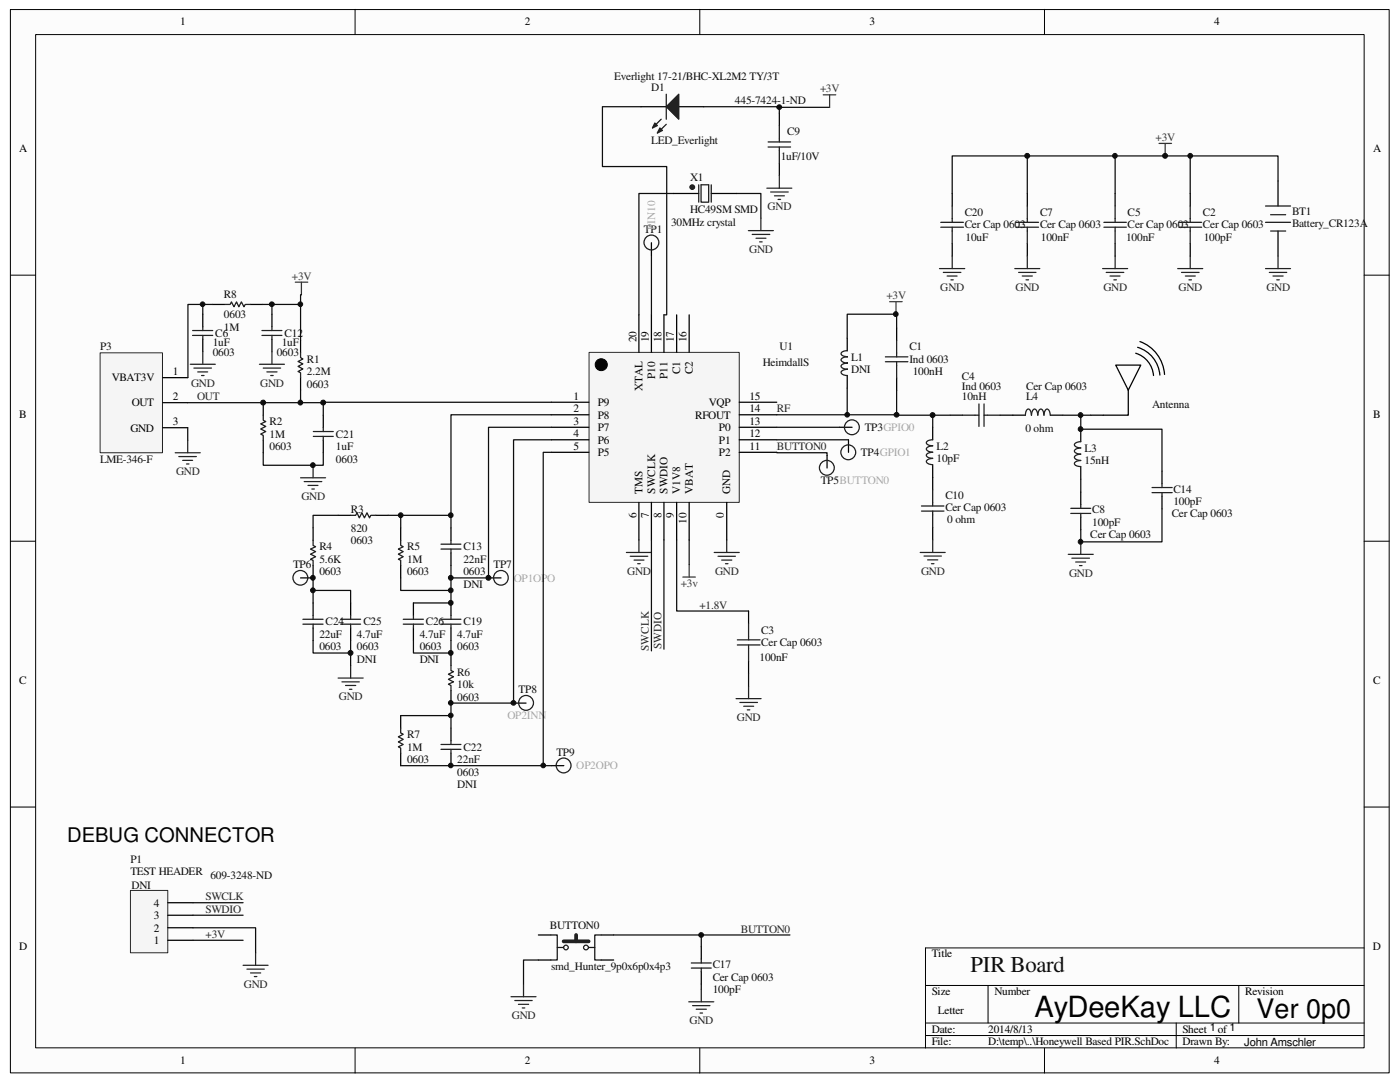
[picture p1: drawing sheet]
<svg xmlns="http://www.w3.org/2000/svg" width="279mm" height="216mm" viewBox="0 0 279 216" stroke-linecap="round" stroke-linejoin="round" font-family="sans-serif">
<path d="M2.1 1.9h275.1v212.2h-275.1z" fill="#fcfcfc"/>
<path d="M2.1 1.9h275.1v212.2h-275.1z" fill="none" stroke="#000" stroke-width=".2"/>
<path d="M7.2 6.9h265v202.2h-265z" fill="#fcfcfc"/>
<g fill="none" stroke="#000" stroke-width=".2">
<path d="M7.1 6.9h265.1v202.2h-265.1zM70.9 1.9v5M139.7 1.9v5M208.4 1.9v5M2.1 54.9h5M272.2 54.9h5M2.1 108h5M272.2 108h5M2.1 161h5M272.2 161h5M184.7 196.6h87.5M197.2 196.6v7.5"/>
<path d="M247.2 196.6v7.5M272.2 189.1h-87.5v20M70.9 209.1v5M139.7 209.1v5M184.7 204.1h87.5M184.7 206.6h87.5M208.4 209.1v5M234.7 204.1v5"/>
</g>
<path d="M169.1 67.5v2.5M169.1 75v2.5M178.9 65.4v2.5M178.9 75.4v2.5M149.4 121.9v2.5M149.4 131.9v2.5" fill="none" stroke="#000" stroke-width=".25"/>
<path d="M169.1 73.7a1.15 1.15 0 0 0-1.2 .6 1.11 1.11 0 0 0 1.2 .6M169.1 72.5a1.09 1.09 0 0 0-1.2 .6 1.1 1.1 0 0 0 1.2 .6M169.1 71.2a1.15 1.15 0 0 0-1.2 .6 1.11 1.11 0 0 0 1.2 .6M169.1 70a1.09 1.09 0 0 0-1.2 .6 1.1 1.1 0 0 0 1.2 .6M176.7 72.2h4.5M176.7 71.2h4.5M178.9 67.9v3.3M178.9 72.2v3.2M147.2 128.7h4.5M147.2 127.7h4.5M149.4 124.4v3.3M149.4 128.7v3.2" fill="none" stroke="#1c1c1c" stroke-width=".25"/>
<g fill="none" stroke="#262626" stroke-width=".25">
<path d="M149.4 46h4.9M150.1 46.8h3.5M150.9 47.5h2M151.6 48.3h.5M151.8 43.5v2.5M125 110.2h5M125.8 111h3.5M126.5 111.8h2M127.3 112.5h.5M127.5 107.7v2.5M142.5 110.2h5M143.3 111h3.5"/>
<path d="M144 111.8h2M144.8 112.5h.5M145 107.7v2.5M146.9 139.4h5M149.4 136.9v2.5M147.7 140.2h3.5M148.4 140.9h2M149.1 141.6h.5"/>
</g>
<path d="M177.5 60.2h2.5M178.8 60.2v2.5M136.3 115.1h2.5M137.5 112.6v2.5" fill="none" stroke="#393939" stroke-width=".25"/>
<path d="M134.4 38.6h-6.9v24.2M146.9 38.6h4.9v4.9M132.5 107.7v21.8M135 107.7v14.2h14.4M137.5 107.7v4.9M149.4 134.4v2.5" fill="none" stroke="#0e0e0e" stroke-width=".25"/>
<path d="M117.6 70.4h29.9v29.8h-29.9z" fill="#f5f5f5"/>
<path d="M117.6 70.3h29.9v29.9h-29.9z" fill="none" stroke="#262626" stroke-width=".2"/>
<g fill="none" stroke="#000" stroke-width=".25">
<path d="M127.5 62.8v7.5M130 62.8v7.5M132.5 62.8v7.5M135 62.8v7.5M137.5 62.8v7.5M225.2 77.9l-2.5-5h5l-2.5 5v4.9h-7.5M226.7 70.5a5 5 0 0 1 3.5 4.4M227 69.3a6.3 6.3 0 0 1 4.5 5.5M227.5 68.2a7.5 7.5 0 0 1 4.9 6.5M110 80.3h7.5M110 82.8h7.5M110 85.3h7.5"/>
<path d="M110 87.8h7.5M110 90.3h7.5M147.5 80.3h7.5M147.5 82.8h7.5M147.5 85.3h7.5M147.5 87.8h7.5M147.5 90.3h7.5M186.1 85.3v2.5M186.1 92.8v4.9M189.6 82.8h2.5M199.6 82.8h5M209.6 82.8h2.5"/>
<path d="M215.7 85.6v2.5M215.7 93.1v2.5M127.5 100.2v7.5M130 100.2v7.5M132.5 100.2v7.5M135 100.2v7.5M137.5 100.2v7.5M145 100.2v7.5M186.1 105.2v2.5M140 188.9v2.5M140 193.9v2.5"/>
</g>
<circle cx="120" cy="72.8" r="1.2" fill="#000"/>
<circle cx="120" cy="72.8" r="1.2" fill="none" stroke="#000" stroke-width=".2"/>
<path d="M130 50.9v11.9M169.1 77.5v5.3h-14.1M178.9 65.4v-2.7h-9.8v4.8M178.9 77.9v4.9M155 90.3h10.1v.6M169.1 82.8h17M189.6 82.8h-3.5v2.5M130 107.7v22.2" fill="none" stroke="#0e0e0e" stroke-width=".25"/>
<g fill="none" stroke="#1c1c1c" stroke-width=".25">
<path d="M186.1 91.5a1.15 1.15 0 0 0-1.2 .6 1.33 1.33 0 0 0 1.2 .6M186.1 90.3a1.09 1.09 0 0 0-1.2 .5 1.35 1.35 0 0 0 1.2 .6M186.1 89a1.15 1.15 0 0 0-1.2 .6 1.33 1.33 0 0 0 1.2 .6M186.1 87.8a1.09 1.09 0 0 0-1.2 .5 1.35 1.35 0 0 0 1.2 .6M186.1 97.7v3.3M192.1 82.8h3.3M195.4 80.6v4.5M196.4 82.8h3.2M196.4 80.6v4.5M204.6 82.8a1.09 1.09 0 0 1 .6-1.2 1.09 1.09 0 0 1 .6 1.2M205.9 82.8a1.15 1.15 0 0 1 .6-1.2 1.11 1.11 0 0 1 .6 1.2M207.1 82.8a1.09 1.09 0 0 1 .6-1.2 1.09 1.09 0 0 1 .6 1.2"/>
<path d="M208.4 82.8a1.15 1.15 0 0 1 .6-1.2 1.11 1.11 0 0 1 .6 1.2M215.7 91.9h-.1a1.09 1.09 0 0 0-1.2 .6 1.35 1.35 0 0 0 1.3 .6M215.7 90.6h-.1a1.15 1.15 0 0 0-1.2 .6 1.33 1.33 0 0 0 1.3 .7M215.7 89.4h-.1a1.09 1.09 0 0 0-1.2 .6 1.35 1.35 0 0 0 1.3 .6M215.7 88.1h-.1a1.15 1.15 0 0 0-1.2 .6 1.33 1.33 0 0 0 1.3 .7M183.9 101h4.5M183.9 102h4.5M186.1 102v3.2M138 193.2h3.9M138 192.2h3.9M140 191.4v.8M140 193.2v.7"/>
</g>
<path d="M183.6 110.2h5M184.4 111h3.5M185.1 111.7h2.1M185.9 112.5h.5M186.1 107.7v2.5" fill="none" stroke="#262626" stroke-width=".25"/>
<path d="M26.1 177.7h7.4v12.4h-7.4z" fill="#f5f5f5"/>
<path d="M26 177.7h7.5v12.4h-7.5z" fill="none" stroke="#262626" stroke-width=".2"/>
<path d="M134.4 38.6h5M141.9 38.6h5M33.5 187.6h5M33.5 185.1h5M33.5 182.6h5M33.5 180.1h5" fill="none" stroke="#000" stroke-width=".25"/>
<path d="M38.5 185.1h12.5v5M38.5 187.6h10M38.5 180.1h10M38.5 182.6h10" fill="none" stroke="#0e0e0e" stroke-width=".25"/>
<path d="M48.5 192.6h5M49.3 193.4h3.4M50 194.1h2M50.8 194.9h.5M51 190.1v2.5" fill="none" stroke="#262626" stroke-width=".25"/>
<path d="M139.4 36.9v3.4M139.9 36.9h1.5v3.4h-1.5zM141.9 36.9v3.4" fill="none" stroke="#1c1c1c" stroke-width=".25"/>
<circle cx="138.2" cy="37.3" r=".48" fill="#1c1c1c"/>
<circle cx="138.2" cy="37.3" r=".48" fill="none" stroke="#1c1c1c" stroke-width=".2"/>
<path d="M212.1 82.8h5.6M215.7 82.8v2.8h16.2v8.4M231.9 101.5v6.6h-16.2v-2.4" fill="none" stroke="#0e0e0e" stroke-width=".25"/>
<path d="M215.7 98.2v2.5M215.7 103.2v2.5" fill="none" stroke="#000" stroke-width=".25"/>
<path d="M213.7 101.4h4M213.7 102.4h4M215.7 100.7v.7M215.7 102.4v.8" fill="none" stroke="#1c1c1c" stroke-width=".25"/>
<path d="M213.2 110.6h5M213.9 111.4h3.5M214.7 112.1h2M215.4 112.9h.5M215.7 108.1v2.5" fill="none" stroke="#262626" stroke-width=".25"/>
<path d="M20 70.4h12.4v19.9h-12.4z" fill="#f5f5f5"/>
<path d="M20 70.4h12.4v19.9h-12.4z" fill="none" stroke="#262626" stroke-width=".2"/>
<g fill="none" stroke="#000" stroke-width=".25">
<path d="M127.9 21.3h5.1M135.5 21.3h5M155.5 22.6v2.5M155.5 32.6v2.5M190 38.6v2.5M205 38.6v2.5M222.5 38.6v2.5M237.5 38.6v2.5M255.1 36.1v5M190 48.6v2.5M205 48.6v2.5M222.5 48.6v2.5"/>
<path d="M237.5 48.6v2.5M255.1 46.1v5M32.5 75.4h5M60 67.9v2.5M60 75.4v2.5M32.5 80.3h5M32.5 85.3h5M52.5 80.3v2.5M52.5 87.8v2.5M64.5 82.8v2.5M64.5 87.8v2.5M62.5 105.3v2.5"/>
<path d="M62.5 112.8v2.5h-2.5M67.5 102.8h2.5M75 102.8h2.5M80 105.3v2.5M80 112.8v2.5M90 105.3v2.5M90 110.3v2.5M97.5 115.3h2.5M62.5 120.3v2.5M62.5 125.3v2.5M70 120.3v2.5M70 125.3v2.5"/>
<path d="M82.5 120.3v2.5M82.5 125.3v2.5M90 120.3v2.5M90 125.3v2.5M90 130.3v2.5M90 137.8v2.5M80 142.8v2.5M80 150.3v2.5M90 145.3v2.5M90 150.3v2.5M102.5 140.3h2.5M110 152.8h2.5"/>
<path d="M107.4 186.6h2.5M107.4 191.6h2.5M120 186.6h2.5M120 191.6h2.5"/>
</g>
<g fill="none" stroke="#1c1c1c" stroke-width=".25">
<path d="M153.3 28.3h4.5M153.3 29.3h4.5M155.5 25.1v3.2M155.5 29.3v3.3M187.7 45.3h4.6M187.7 44.4h4.6M190 41.1v3.3M190 45.3v3.3M202.8 45.3h4.5M202.8 44.4h4.5M205 41.1v3.3M205 45.3v3.3"/>
<path d="M220.3 45.3h4.5M220.3 44.4h4.5M222.5 41.1v3.3M222.5 45.3v3.3M235.3 45.3h4.5M235.3 44.4h4.5M237.5 41.1v3.3M237.5 45.3v3.3M252.6 44.4h5M252.6 41.1h5M253.6 42.8h3M253.6 46.1h3"/>
<path d="M60 70.4v1l.5 .2-1 .5 1 .5-1 .5 1 .5-1 .5 .5 .3v1M52.5 82.8v1.1l.5 .2-1 .5 1 .5-1 .5 1 .5-1 .5 .5 .3v.9M62.5 87.1h4M62.5 86.1h4M64.5 85.3v.8M64.5 87.1v.7M62.5 107.8v1l.5 .3-1 .5 1 .5-1 .5 1 .5-1 .5 .5 .2v1M70 102.8h1l.2-.5 .5 1 .5-1 .5 1 .5-1 .5 1 .3-.5h1M80 107.8v1l.5 .3-1 .5 1 .5-1 .5 1 .5-1 .5 .5 .2v1M88 109.6h4M88 108.6h4M90 107.8v.8"/>
<path d="M90 109.6v.7M60.5 124.5h4M60.5 123.6h4M62.5 122.8v.8M62.5 124.5v.8M68 124.5h4M68 123.6h4M70 122.8v.8M70 124.5v.8M80.5 124.5h4M80.5 123.6h4M82.5 122.8v.8"/>
<path d="M82.5 124.5v.8M88 124.5h4M88 123.6h4M90 132.8v1l.5 .2-1 .5 1 .5-1 .6 1 .5-1 .4 .5 .3v1M90 122.8v.8M90 124.5v.8M80 145.3v1l.5 .2-1 .5 1 .5-1 .5 1 .5-1 .5 .5 .3v1M88 149.5h4M88 148.5h4M90 147.8v.7M90 149.5v.8"/>
<circle cx="60" cy="115.3" r="1.47"/>
<circle cx="100" cy="115.3" r="1.46"/>
<circle cx="105" cy="140.3" r="1.48"/>
<circle cx="112.5" cy="152.7" r="1.48"/>
<circle cx="112.9" cy="189.1" r=".46"/>
<circle cx="117" cy="189.1" r=".48"/>
</g>
<g fill="none" stroke="#0e0e0e" stroke-width=".25">
<path d="M205 31.1h-15v7.5M222.5 31.1h-17.5v7.5M237.5 31.1h-15v7.5M255.1 36.1v-5h-17.6v7.5M60 77.9v2.4M37.5 85.3v2.5M52.5 90.3v2.5h12v-2.5M62.5 115.3v2.5h7.5v2.5M62.5 117.8v2.5M67.5 102.8h-5v2.5M77.5 102.8h2.5M80 115.3v2.5h10"/>
<path d="M90 102.8h-10v2.5M62.5 127.8v2.5h7.5v-2.5M70 130.3v2.5M82.5 127.8v2.5h7.5v-2.5M122.5 186.6h35.1"/>
</g>
<g fill="none" stroke="#262626" stroke-width=".25">
<path d="M153 37.5h5M153.8 38.3h3.5M154.6 39.1h1.9M155.3 39.8h.5M155.5 35.1v2.4M187.5 53.6h5M188.3 54.4h3.5M189 55.1h2M189.8 55.8h.4M190 51.1v2.5M202.5 53.6h5M203.3 54.4h3.5"/>
<path d="M204 55.1h2M204.8 55.8h.5M205 51.1v2.5M220 53.6h5M220.8 54.4h3.5M221.5 55.1h2M222.3 55.8h.5M222.5 51.1v2.5M235 53.6h5M235.8 54.4h3.5M236.6 55.1h1.9M237.3 55.8h.5"/>
<path d="M237.5 51.1v2.5M252.6 53.6h5M253.3 54.4h3.5M254 55.1h2.1M254.8 55.8h.5M255.1 51.1v2.5M35 90.3h5M35.7 91.1h3.5M36.4 91.9h2M37.2 92.6h.5M37.5 87.8v2.5M60 95.3h5"/>
<path d="M60.7 96.1h3.5M61.5 96.9h2M62.2 97.6h.5M62.5 92.8v2.5M67.5 135.3h5M68.2 136.1h3.5M69 136.8h2M69.7 137.5h.5M70 132.8v2.5M102 198.9h5M102.7 199.6h3.5M104.5 196.4v2.5"/>
<path d="M103.5 200.4h2M104.2 201.1h.5"/>
</g>
<path d="M231.3 28.6h2.5M232.5 28.6v2.5M58.9 56.3h2.5M60.2 56.3v2.5" fill="none" stroke="#393939" stroke-width=".25"/>
<path d="M112.5 187.8h5M115 186.6v1.2" fill="none" stroke="#1c1c1c" stroke-width=".75"/>
<path d="M109.9 186.6h1.3v5h-1.3M111.2 189.1h1.3M117.5 189.1h1.2M120 186.6h-1.3v5h1.3" fill="none" stroke="#161616" stroke-width=".25"/>
<path d="M133 21.3l2.5-2.5v5z" fill="#1c1c1c"/>
<path d="M132 23.8l-1.8 1.7M133 21.3l2.5-2.5v5zM133 24.8l-1.8 1.7" fill="none" stroke="#1c1c1c" stroke-width=".25"/>
<path d="M130.7 24.6l.5 .5-1 .4z" fill="#1c1c1c"/>
<path d="M130.7 24.6l.5 .5-1 .4z" fill="none" stroke="#1c1c1c" stroke-width=".25"/>
<path d="M131.7 25.5l.5 .5-1 .5z" fill="#1c1c1c"/>
<g fill="none" stroke="#1c1c1c" stroke-width=".25">
<path d="M133 18.8v5M131.7 25.5l.5 .5-1 .5zM38.4 66.9h4.1M38.4 66h4.1M40.5 65.2v.8M40.5 66.9v.8M44.9 60.7h1l.3-.5 .5 1 .5-1 .5 1 .5-1 .5 1 .2-.5h1.1M52.3 66.9h4M52.3 66h4M54.3 65.2v.8M54.3 66.9v.8M229.9 97.3h4"/>
<path d="M229.9 98.3h4M231.9 96.5v.8M231.9 98.3v.7"/>
<circle cx="130" cy="48.4" r="1.48"/>
<circle cx="165" cy="93.3" r="1.48"/>
<circle cx="169.3" cy="90.3" r="1.48"/>
<circle cx="170" cy="85.3" r="1.48"/>
</g>
<path d="M130 48.4v2.5M40.5 62.7v2.5M40.5 67.7v2.5M42.4 60.7h2.5M50 60.7h2.5M54.3 62.7v2.5M54.3 67.7v2.5M165.1 90.9v2.5M167.6 85.3h2.5M169.3 87.8v2.5M231.9 94v2.5M231.9 99v2.5" fill="none" stroke="#000" stroke-width=".25"/>
<g fill="none" stroke="#0e0e0e" stroke-width=".25">
<path d="M127.9 21.3h-7.7v11.9h12.9v29.6h-.6M140.5 21.3l25.1 .1M155.5 21.4v1.2M60.2 58.8h-.2v9.1M40.5 60.7v2M42.4 60.7h-4.9v14.7M52.5 60.7h7.5M54.3 60.7v2M37.5 80.3h27v2.5M110 82.8h-20v22.5M110 85.3h-12.5v30h-7.5v-2.5M110 87.8h-7.5v52.5h-12.5v2.5"/>
<path d="M110 90.3h-1.6v62.5M110 80.3h-45.5M155 85.3h12.6M155 87.8h14.3M215.7 95.6v2.6M90 115.3v5h-7.5M80 142.8h10v2.5M80 152.8h30M107.4 191.6h-2.9v4.8M140 186.6v2.3M140 196.4v1"/>
</g>
<g fill="none" stroke="#262626" stroke-width=".25">
<path d="M38 72.7h5M38.7 73.4h3.5M39.5 74.2h1.9M40.2 74.9h.5M40.5 70.2v2.5M51.8 72.7h5M52.5 73.4h3.5M53.3 74.2h2M54 74.9h.5M54.3 70.2v2.5M137.5 199.9h5M140 197.4v2.5"/>
<path d="M138.2 200.7h3.5M138.9 201.4h2.1M139.7 202.1h.5"/>
</g>
<path d="M164.3 18.9h2.5M165.6 18.9v2.5" fill="none" stroke="#393939" stroke-width=".25"/>
<circle cx="40.4" cy="60.7" r=".46" fill="#0e0e0e"/>
<circle cx="40.4" cy="60.7" r=".46" fill="none" stroke="#0e0e0e" stroke-width=".2"/>
<circle cx="52.5" cy="80.3" r=".49" fill="#0e0e0e"/>
<circle cx="52.5" cy="80.3" r=".49" fill="none" stroke="#0e0e0e" stroke-width=".2"/>
<circle cx="54.3" cy="60.7" r=".48" fill="#0e0e0e"/>
<circle cx="54.3" cy="60.7" r=".48" fill="none" stroke="#0e0e0e" stroke-width=".2"/>
<circle cx="59.9" cy="80.3" r=".48" fill="#0e0e0e"/>
<circle cx="59.9" cy="80.3" r=".48" fill="none" stroke="#0e0e0e" stroke-width=".2"/>
<circle cx="59.9" cy="60.7" r=".46" fill="#0e0e0e"/>
<circle cx="59.9" cy="60.7" r=".46" fill="none" stroke="#0e0e0e" stroke-width=".2"/>
<circle cx="62.4" cy="117.8" r=".48" fill="#0e0e0e"/>
<circle cx="62.4" cy="117.8" r=".48" fill="none" stroke="#0e0e0e" stroke-width=".2"/>
<circle cx="62.4" cy="115.3" r=".48" fill="#0e0e0e"/>
<circle cx="62.4" cy="115.3" r=".48" fill="none" stroke="#0e0e0e" stroke-width=".2"/>
<circle cx="62.4" cy="92.8" r=".48" fill="#0e0e0e"/>
<circle cx="62.4" cy="92.8" r=".48" fill="none" stroke="#0e0e0e" stroke-width=".2"/>
<circle cx="64.5" cy="80.3" r=".49" fill="#0e0e0e"/>
<circle cx="64.5" cy="80.3" r=".49" fill="none" stroke="#0e0e0e" stroke-width=".2"/>
<circle cx="70" cy="130.3" r=".49" fill="#0e0e0e"/>
<circle cx="70" cy="130.3" r=".49" fill="none" stroke="#0e0e0e" stroke-width=".2"/>
<circle cx="80" cy="102.8" r=".48" fill="#0e0e0e"/>
<circle cx="80" cy="102.8" r=".48" fill="none" stroke="#0e0e0e" stroke-width=".2"/>
<circle cx="90" cy="152.7" r=".46" fill="#0e0e0e"/>
<circle cx="90" cy="152.7" r=".46" fill="none" stroke="#0e0e0e" stroke-width=".2"/>
<circle cx="90" cy="142.7" r=".46" fill="#0e0e0e"/>
<circle cx="90" cy="142.7" r=".46" fill="none" stroke="#0e0e0e" stroke-width=".2"/>
<circle cx="90" cy="140.3" r=".46" fill="#0e0e0e"/>
<circle cx="90" cy="140.3" r=".46" fill="none" stroke="#0e0e0e" stroke-width=".2"/>
<circle cx="90" cy="130.3" r=".47" fill="#0e0e0e"/>
<circle cx="90" cy="130.3" r=".47" fill="none" stroke="#0e0e0e" stroke-width=".2"/>
<circle cx="89.9" cy="120.3" r=".48" fill="#0e0e0e"/>
<circle cx="89.9" cy="120.3" r=".48" fill="none" stroke="#0e0e0e" stroke-width=".2"/>
<circle cx="89.9" cy="117.8" r=".48" fill="#0e0e0e"/>
<circle cx="89.9" cy="117.8" r=".48" fill="none" stroke="#0e0e0e" stroke-width=".2"/>
<circle cx="89.9" cy="115.3" r=".48" fill="#0e0e0e"/>
<circle cx="89.9" cy="115.3" r=".48" fill="none" stroke="#0e0e0e" stroke-width=".2"/>
<circle cx="89.9" cy="102.8" r=".48" fill="#0e0e0e"/>
<circle cx="89.9" cy="102.8" r=".48" fill="none" stroke="#0e0e0e" stroke-width=".2"/>
<circle cx="97.5" cy="115.3" r=".49" fill="#0e0e0e"/>
<circle cx="97.5" cy="115.3" r=".49" fill="none" stroke="#0e0e0e" stroke-width=".2"/>
<circle cx="102.5" cy="140.3" r=".48" fill="#0e0e0e"/>
<circle cx="102.5" cy="140.3" r=".48" fill="none" stroke="#0e0e0e" stroke-width=".2"/>
<circle cx="108.4" cy="152.7" r=".46" fill="#0e0e0e"/>
<circle cx="108.4" cy="152.7" r=".46" fill="none" stroke="#0e0e0e" stroke-width=".2"/>
<circle cx="139.9" cy="186.6" r=".48" fill="#0e0e0e"/>
<circle cx="139.9" cy="186.6" r=".48" fill="none" stroke="#0e0e0e" stroke-width=".2"/>
<circle cx="155.5" cy="21.4" r=".48" fill="#0e0e0e"/>
<circle cx="155.5" cy="21.4" r=".48" fill="none" stroke="#0e0e0e" stroke-width=".2"/>
<circle cx="169.1" cy="82.8" r=".46" fill="#0e0e0e"/>
<circle cx="169.1" cy="82.8" r=".46" fill="none" stroke="#0e0e0e" stroke-width=".2"/>
<circle cx="178.8" cy="62.7" r=".48" fill="#0e0e0e"/>
<circle cx="178.8" cy="62.7" r=".48" fill="none" stroke="#0e0e0e" stroke-width=".2"/>
<circle cx="178.9" cy="82.8" r=".48" fill="#0e0e0e"/>
<circle cx="178.9" cy="82.8" r=".48" fill="none" stroke="#0e0e0e" stroke-width=".2"/>
<circle cx="186.1" cy="82.8" r=".49" fill="#0e0e0e"/>
<circle cx="186.1" cy="82.8" r=".49" fill="none" stroke="#0e0e0e" stroke-width=".2"/>
<circle cx="205" cy="31.1" r=".49" fill="#0e0e0e"/>
<circle cx="205" cy="31.1" r=".49" fill="none" stroke="#0e0e0e" stroke-width=".2"/>
<circle cx="215.6" cy="108.1" r=".48" fill="#0e0e0e"/>
<circle cx="215.6" cy="108.1" r=".48" fill="none" stroke="#0e0e0e" stroke-width=".2"/>
<circle cx="215.6" cy="85.6" r=".47" fill="#0e0e0e"/>
<circle cx="215.6" cy="85.6" r=".47" fill="none" stroke="#0e0e0e" stroke-width=".2"/>
<circle cx="215.6" cy="82.8" r=".48" fill="#0e0e0e"/>
<circle cx="215.6" cy="82.8" r=".48" fill="none" stroke="#0e0e0e" stroke-width=".2"/>
<circle cx="222.5" cy="31.1" r=".48" fill="#0e0e0e"/>
<circle cx="222.5" cy="31.1" r=".48" fill="none" stroke="#0e0e0e" stroke-width=".2"/>
<circle cx="232.5" cy="31.1" r=".49" fill="#0e0e0e"/>
<circle cx="232.5" cy="31.1" r=".49" fill="none" stroke="#0e0e0e" stroke-width=".2"/>
<circle cx="237.5" cy="31.1" r=".48" fill="#0e0e0e"/>
<circle cx="237.5" cy="31.1" r=".48" fill="none" stroke="#0e0e0e" stroke-width=".2"/>
<text font-size="5.8" x="206.5" y="203">AyDeeKay LLC</text>
<text font-size="5.4" x="250.8" y="203.1">Ver 0p0</text>
<text font-size="4.5" fill="#0e0e0e" x="193.7" y="193.9">PIR Board</text>
<text font-size="4" x="13.4" y="168.1">DEBUG CONNECTOR</text>
<g font-size="2.3">
<text x="35.9" y="5.1">1</text>
<text x="104.7" y="5.1">2</text>
<text x="173.5" y="5.1">3</text>
<text x="242.3" y="5.1">4</text>
<text x="3.8" y="30.3">A</text>
<text x="274" y="30.3">A</text>
<text x="127" y="68.3" transform="rotate(-90 127 68.3)">20</text>
<text x="129.5" y="68.3" transform="rotate(-90 129.5 68.3)">19</text>
<text x="132" y="68.3" transform="rotate(-90 132 68.3)">18</text>
<text x="134.5" y="68.3" transform="rotate(-90 134.5 68.3)">17</text>
<text x="137" y="68.3" transform="rotate(-90 137 68.3)">16</text>
<text x="22.3" y="76.1">VBAT3V</text>
<text x="34.5" y="74.9">1</text>
<text x="130.7" y="75.6" transform="rotate(-90 130.7 75.6)">P10</text>
<text x="133.2" y="75.6" transform="rotate(-90 133.2 75.6)">P11</text>
<text x="135.8" y="74.7" transform="rotate(-90 135.8 74.7)">C1</text>
<text x="138.3" y="74.7" transform="rotate(-90 138.3 74.7)">C2</text>
<text x="3.9" y="83.4">B</text>
<text x="26.3" y="81.1">OUT</text>
<text x="34.5" y="79.8">2</text>
<text x="114.4" y="79.8">1</text>
<text x="114.4" y="82.3">2</text>
<text x="119.3" y="81">P9</text>
<text x="119.3" y="83.5">P8</text>
<text x="128.2" y="78.1" transform="rotate(-90 128.2 78.1)">XTAL</text>
<text x="138.8" y="83.5">RFOUT</text>
<text x="141.5" y="81">VQP</text>
<text x="149.6" y="79.8">15</text>
<text x="149.6" y="82.3">14</text>
<text x="274.1" y="83.4">B</text>
<text x="26" y="86.1">GND</text>
<text x="34.5" y="84.8">3</text>
<text x="114.4" y="84.8">3</text>
<text x="114.4" y="87.3">4</text>
<text x="114.4" y="89.8">5</text>
<text x="119.3" y="86">P7</text>
<text x="119.3" y="88.5">P6</text>
<text x="143.5" y="88.5">P1</text>
<text x="143.5" y="86">P0</text>
<text x="149.6" y="89.8">11</text>
<text x="149.6" y="87.3">12</text>
<text x="149.6" y="84.8">13</text>
<text x="119.3" y="91">P5</text>
<text x="143.5" y="91">P2</text>
<text x="128.2" y="98.6" transform="rotate(-90 128.2 98.6)">TMS</text>
<text x="130.7" y="98.6" transform="rotate(-90 130.7 98.6)">SWCLK</text>
<text x="133.2" y="98.6" transform="rotate(-90 133.2 98.6)">SWDIO</text>
<text x="135.8" y="98.6" transform="rotate(-90 135.8 98.6)">V1V8</text>
<text x="138.3" y="98.6" transform="rotate(-90 138.3 98.6)">VBAT</text>
<text x="145.8" y="98.6" transform="rotate(-90 145.8 98.6)">GND</text>
<text x="127" y="103.4" transform="rotate(-90 127 103.4)">6</text>
<text x="129.5" y="103.4" transform="rotate(-90 129.5 103.4)">7</text>
<text x="132" y="103.4" transform="rotate(-90 132 103.4)">8</text>
<text x="134.5" y="103.4" transform="rotate(-90 134.5 103.4)">9</text>
<text x="137" y="104.6" transform="rotate(-90 137 104.6)">10</text>
<text x="144.5" y="103.4" transform="rotate(-90 144.5 103.4)">0</text>
<text x="3.9" y="136.4">C</text>
<text x="274.1" y="136.4">C</text>
<text x="30.7" y="185.9">2</text>
<text x="30.7" y="183.4">3</text>
<text x="30.7" y="180.9">4</text>
<text x="3.8" y="189.5">D</text>
<text x="30.7" y="188.4">1</text>
<text x="186" y="191.1">Title</text>
<text x="274" y="189.5">D</text>
<text x="186" y="198.5">Size</text>
<text x="187.2" y="202.3">Letter</text>
<text x="198.5" y="198.5">Number</text>
<text x="248.5" y="198.5">Revision</text>
<text x="186" y="206">Date:</text>
<text x="186" y="208.5">File:</text>
<text x="197.2" y="206">2014/8/13</text>
<text x="197.2" y="208.5">D:\temp\..\Honeywell Based PIR.SchDoc</text>
<text x="236" y="208.5">Drawn By:</text>
<text x="236" y="206">Sheet 1of1</text>
<text x="35.9" y="212.3">1</text>
<text x="104.7" y="212.3">2</text>
<text x="173.5" y="212.3">3</text>
<text x="242.3" y="212.3">4</text>
</g>
<g font-size="2.3" fill="#0e0e0e">
<text x="122.6" y="16">Everlight 17-21/BHC-XL2M2 TY/3T</text>
<text x="130" y="18.1">D1</text>
<text x="146.7" y="20.8">445-7424-1-ND</text>
<text x="130" y="28.8">LED_Everlight</text>
<text x="157.1" y="27">C9</text>
<text x="155.8" y="32">1uF/10V</text>
<text x="137.7" y="36.1">X1</text>
<text x="128.5" y="46.4">TP1</text>
<text x="133.9" y="45.1">30MHz crystal</text>
<text x="137.7" y="42.6">HC49SM SMD</text>
<text x="192.5" y="43.1">C20</text>
<text x="192.5" y="45.6">Cer Cap 0603</text>
<text x="207.6" y="43.1">C7</text>
<text x="207.6" y="45.6">Cer Cap 0603</text>
<text x="225" y="43.1">C5</text>
<text x="225" y="45.6">Cer Cap 0603</text>
<text x="240.1" y="43.1">C2</text>
<text x="240.1" y="45.6">Cer Cap 0603</text>
<text x="257.9" y="42.8">BT1</text>
<text x="257.9" y="45.3">Battery_CR123A</text>
<text x="192.7" y="48">10uF</text>
<text x="207.7" y="48">100nF</text>
<text x="224.7" y="48">100nF</text>
<text x="240.2" y="48">100pF</text>
<text x="44.7" y="59.5">R8</text>
<text x="44.7" y="66">1M</text>
<text x="44.7" y="63.5">0603</text>
<text x="20" y="69.9">P3</text>
<text x="42.5" y="69.1">1uF</text>
<text x="42.5" y="71">0603</text>
<text x="43" y="67.2">C6</text>
<text x="55.2" y="71">0603</text>
<text x="56.2" y="69.1">1uF</text>
<text x="56.8" y="67.2">C12</text>
<text x="155.6" y="69.8">U1</text>
<text x="169.9" y="72">L1</text>
<text x="181.5" y="69.9">C1</text>
<text x="61.3" y="74.9">2.2M</text>
<text x="61.3" y="72.4">R1</text>
<text x="61.3" y="77.3">0603</text>
<text x="152.2" y="73">HeimdallS</text>
<text x="169.9" y="74.5">DNI</text>
<text x="181.5" y="72.4">Ind 0603</text>
<text x="182.2" y="74.9">100nH</text>
<text x="192" y="75.9">C4</text>
<text x="192" y="77.8">Ind 0603</text>
<text x="204.8" y="77.8">Cer Cap 0603</text>
<text x="192" y="79.8">10nH</text>
<text x="204.8" y="79.8">L4</text>
<text x="230" y="81.4">Antenna</text>
<text x="53.8" y="87.3">1M</text>
<text x="53.8" y="84.8">R2</text>
<text x="53.8" y="89.8">0603</text>
<text x="67.1" y="89.8">1uF</text>
<text x="67.1" y="87.3">C21</text>
<text x="172.6" y="86">TP3GPIO0</text>
<text x="186.9" y="89.7">L2</text>
<text x="204.6" y="86.1">0 ohm</text>
<text x="20" y="92.3">LME-346-F</text>
<text x="67.1" y="92.3">0603</text>
<text x="171.8" y="91">TP4GPIO1</text>
<text x="186.9" y="92.2">10pF</text>
<text x="216.5" y="90.2">L3</text>
<text x="216.5" y="92.6">15nH</text>
<text x="163.8" y="96.6">TP5BUTTON0</text>
<text x="188.7" y="99.5">C10</text>
<text x="188.7" y="102">Cer Cap 0603</text>
<text x="234.2" y="100.8">100pF</text>
<text x="234.2" y="98.3">C14</text>
<text x="70" y="106.1">820</text>
<text x="70" y="102.3">R3</text>
<text x="189" y="104.4">0 ohm</text>
<text x="217.6" y="107.3">Cer Cap 0603</text>
<text x="218" y="104.9">100pF</text>
<text x="218" y="102.4">C8</text>
<text x="233.8" y="103.2">Cer Cap 0603</text>
<text x="58.5" y="113.3">TP6</text>
<text x="63.8" y="112.3">5.6K</text>
<text x="63.8" y="109.8">R4</text>
<text x="70" y="108.6">0603</text>
<text x="81.2" y="112.3">1M</text>
<text x="81.2" y="109.8">R5</text>
<text x="92.5" y="112.3">22nF</text>
<text x="92.5" y="109.8">C13</text>
<text x="98.5" y="113.3">TP7</text>
<text x="63.8" y="114.8">0603</text>
<text x="81.2" y="114.8">0603</text>
<text x="92.5" y="117.3">DNI</text>
<text x="92.5" y="114.8">0603</text>
<text x="65" y="124.8">C24</text>
<text x="72.5" y="124.8">C25</text>
<text x="85" y="124.8">C26</text>
<text x="92.5" y="124.8">C19</text>
<text x="63.8" y="127.3">22uF</text>
<text x="63.8" y="129.8">0603</text>
<text x="71.2" y="127.3">4.7uF</text>
<text x="71.2" y="129.8">0603</text>
<text x="83.8" y="127.3">4.7uF</text>
<text x="83.8" y="129.8">0603</text>
<text x="91.3" y="127.3">4.7uF</text>
<text x="91.3" y="129.8">0603</text>
<text x="151.6" y="131.9">100nF</text>
<text x="151.9" y="126.4">C3</text>
<text x="151.9" y="128.9">Cer Cap 0603</text>
<text x="71.2" y="132.3">DNI</text>
<text x="83.8" y="132.3">DNI</text>
<text x="91.3" y="137.3">10k</text>
<text x="91.3" y="134.8">R6</text>
<text x="91.3" y="139.8">0603</text>
<text x="103.5" y="138.3">TP8</text>
<text x="81.2" y="149.8">1M</text>
<text x="81.2" y="147.3">R7</text>
<text x="92.5" y="149.8">C22</text>
<text x="81.2" y="152.3">0603</text>
<text x="91.3" y="152.3">22nF</text>
<text x="91.3" y="154.8">0603</text>
<text x="111" y="150.8">TP9</text>
<text x="91.3" y="157.3">DNI</text>
<text x="26" y="172.2">P1</text>
<text x="26" y="174.7">TEST HEADER</text>
<text x="26.2" y="177.3">DNI</text>
<text x="42" y="175.3">609-3248-ND</text>
<text x="109.7" y="185.3">BUTTON0</text>
<text x="110" y="193.6">smd_Hunter_9p0x6p0x4p3</text>
<text x="142.2" y="193.2">C17</text>
<text x="142.2" y="195.7">Cer Cap 0603</text>
<text x="142.2" y="198.2">100pF</text>
</g>
<g font-size="2.3" fill="#393939">
<text x="163.7" y="18.4">+3V</text>
<text x="230.6" y="28.1">+3V</text>
<text x="58.3" y="55.8">+3V</text>
<text x="176.9" y="59.7">+3V</text>
<text x="135.9" y="117.1">+3v</text>
</g>
<g font-size="2.3" fill="#262626">
<text x="153.2" y="42">GND</text>
<text x="149.5" y="50.5">GND</text>
<text x="187.7" y="58">GND</text>
<text x="202.7" y="58">GND</text>
<text x="220.2" y="58">GND</text>
<text x="235.2" y="58">GND</text>
<text x="252.7" y="58">GND</text>
<text x="38.1" y="77.1">GND</text>
<text x="51.9" y="77.1">GND</text>
<text x="39.3" y="79.8">OUT</text>
<text x="155.1" y="82.3">RF</text>
<text x="155.1" y="89.8">BUTTON0</text>
<text x="35.1" y="94.8">GND</text>
<text x="60.2" y="99.8">GND</text>
<text x="125.2" y="114.7">GND</text>
<text x="142.7" y="114.7">GND</text>
<text x="183.8" y="114.6">GND</text>
<text x="213.4" y="115.1">GND</text>
<text x="139.6" y="121.5">+1.8V</text>
<text x="129.5" y="129.9" transform="rotate(-90 129.5 129.9)">SWCLK</text>
<text x="132" y="129.6" transform="rotate(-90 132 129.6)">SWDIO</text>
<text x="67.6" y="139.7">GND</text>
<text x="147.1" y="143.8">GND</text>
<text x="41" y="179.7">SWCLK</text>
<text x="41" y="182.2">SWDIO</text>
<text x="41" y="187.2">+3V</text>
<text x="147.9" y="186.1">BUTTON0</text>
<text x="48.7" y="197.1">GND</text>
<text x="102.2" y="203.3">GND</text>
<text x="137.6" y="204.3">GND</text>
</g>
<g font-size="2.3" fill="#a8a8a8">
<text x="130.7" y="45.9" transform="rotate(-90 130.7 45.9)">PIN10</text>
<text x="102.5" y="116.1">OP1OPO</text>
<text x="101.3" y="143.6">OP2INN</text>
<text x="115" y="153.5">OP2OPO</text>
</g>
<text font-size="2.2" x="248.3" y="208.7">John Amschler</text>
</svg>
